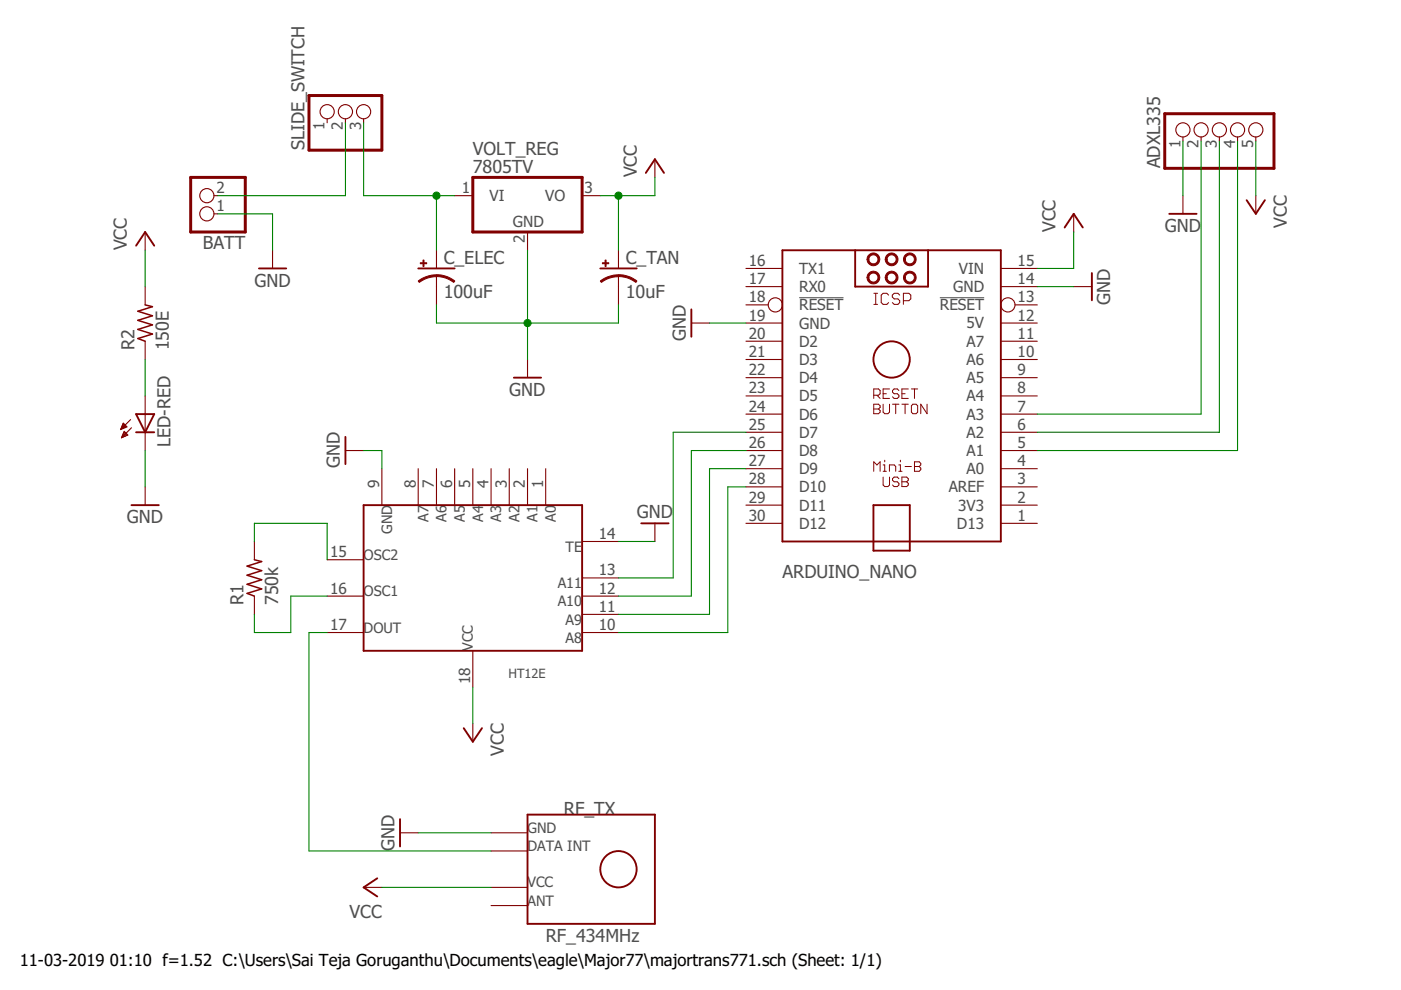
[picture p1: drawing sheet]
<svg xmlns="http://www.w3.org/2000/svg" width="297mm" height="210mm" viewBox="0 0 297 210" stroke-linecap="round" stroke-linejoin="round" font-family="sans-serif">
<path d="M169.4 63.1h9.4M199.3 63.1h9.4" fill="none" stroke="#505050" stroke-width=".21"/>
<g fill="none" stroke="#800000" stroke-width=".4">
<path d="M136.9 36.7l2-2.9 1.9 2.9M28.9 52.1l1.9-2.9 1.9 2.9M54.9 56.9h5.8M88.7 56.9h7.7M127.3 56.9h7.7M165.9 53.1h46.3v61.7h-46.3zM181.3 53.1v7.7h15.5v-7.7M225.7 48.2l1.9-2.9 2 2.9M231.5 57.9v5.8M247.9 45.3h5.8M264.3 42.4l2 2.9 1.9-2.9M146.6 65.6v5.8"/>
<path d="M28.9 87.8h3.8l-1.9 3.9zM28.9 91.7h3.8M73.2 92.6v5.8M108.9 80.1h5.8M27.9 107.1h5.8M77.1 107.1h46.3v30.9h-46.3zM136 111h5.8M185.2 107.1h7.7v9.7h-7.7zM98.3 154.4l1.9 2.9 2-2.9M84.8 173.7v5.8M111.8 172.7h27.1v23.2h-27.1zM80 186.2l-2.9 2 2.9 1.9"/>
<circle cx="189" cy="76.2" r="3.9"/>
<circle cx="131.1" cy="184.3" r="3.9"/>
</g>
<g fill="none" stroke="#800000" stroke-width=".23">
<path d="M69.4 25.2v.8M73.2 25.2v.8M77.1 25.2v.8M138.9 33.8v3.8M250.8 29v.9M254.7 29v.9M258.5 29v.9M262.4 29v.9M266.3 29v.9M30.8 49.2v3.9M45.4 45.3h.8M45.4 41.5h.8"/>
<path d="M57.8 53.1v3.8M92.5 53.1v3.8M92.5 58.5v6.1M96.4 41.5h3.8M111.8 49.2v3.9M123.4 41.5h3.9M131.1 53.1v3.8M131.1 58.5v6.1M158.2 56.9h7.7M212.2 56.9h7.7M227.6 45.3v3.9M250.8 41.5v3.8"/>
<path d="M266.3 41.5v3.8M30.8 60.8v3.8M30.8 72.3v3.9M111.8 76.2v3.9M146.6 68.5h3.8M158.2 60.8h7.7M158.2 64.6h4.7M158.2 68.5h7.7M158.2 72.3h7.7M158.2 76.2h7.7M212.2 60.8h7.7M212.2 68.5h7.7"/>
<path d="M212.2 72.3h7.7M212.2 76.2h7.7M215.2 64.6h4.7M227.6 60.8h3.9M25.6 91.1h.1M25.7 90.8h.4M25.7 90.7h.9M25.8 90.4h1.1M25.8 92.6h.3M25.9 90.3h.8M25.9 92.5h.7M26 90h.5"/>
<path d="M26 92.2h1.1M26.1 89.9h.2M26.1 92.1h.8M26.1 89.7l.8 .8-1.3 .6zM26.2 91.8h.5M26.2 91.7h.3M27.1 92.2l-.8-.7-.5 1.3M27.1 92.2l-1.3 .6M27.7 89l-2.1 2.1M27.9 90.7l-2.1 2.1M30.8 83.9v11.6M73.2 95.5h3.9"/>
<path d="M81 99.4v7.7M88.7 99.4v7.7M92.5 99.4v7.7M96.4 99.4v7.7M100.2 99.4v7.7M104.1 99.4v7.7M108 99.4v7.7M111.8 99.4v7.7M115.7 99.4v7.7M158.2 80.1h7.7M158.2 83.9h7.7M158.2 87.8h7.7"/>
<path d="M158.2 91.7h7.7M158.2 95.5h7.7M158.2 99.4h7.7M212.2 80.1h7.7M212.2 83.9h7.7M212.2 87.8h7.7M212.2 91.7h7.7M212.2 95.5h7.7M212.2 99.4h7.7M30.8 103.2v3.9M53.9 114.8v3.9M69.4 118.7h7.7"/>
<path d="M123.4 114.8h7.7M138.9 111v3.8M158.2 103.2h7.7M158.2 107.1h7.7M158.2 111h7.7M212.2 103.2h7.7M212.2 107.1h7.7M212.2 111h7.7M53.9 126.4v3.9M69.4 134.1h7.7M69.4 126.4h7.7M100.2 138v7.7"/>
<path d="M123.4 134.1h7.7M123.4 130.3h7.7M123.4 126.4h7.7M123.4 122.5h7.7M100.2 153.4v3.9M84.8 176.6h3.9M104.1 176.6h7.7M77.1 188.2h3.9M104.1 188.2h7.7M104.1 180.4h7.7M104.1 192h7.7"/>
<circle cx="69.4" cy="23.7" r="1.5"/>
<circle cx="73.2" cy="23.7" r="1.5"/>
<circle cx="77.1" cy="23.7" r="1.5"/>
<circle cx="250.8" cy="27.5" r="1.5"/>
<circle cx="254.7" cy="27.5" r="1.5"/>
<circle cx="258.5" cy="27.5" r="1.5"/>
<circle cx="262.4" cy="27.5" r="1.5"/>
<circle cx="266.3" cy="27.5" r="1.5"/>
<circle cx="43.9" cy="41.5" r="1.5"/>
<circle cx="43.9" cy="45.3" r="1.5"/>
<circle cx="164.4" cy="64.6" r="1.5"/>
<circle cx="213.7" cy="64.6" r="1.5"/>
</g>
<g fill="none" stroke="#800000" stroke-width=".21">
<path d="M185.3 64.5h.8M185.3 62.2h.8M185.7 62.2v2.3M188.4 62.6l-.4-.4h-.8l-.4 .4v1.6l.4 .3h.8l.4-.3M190.8 62.6l-.4-.4h-.8l-.4 .4v.4l.4 .4h.8l.4 .4v.4l-.4 .3h-.8l-.4-.3M191.5 63.8h1.2l.4-.4v-.8l-.4-.4h-1.2v2.3M185.3 83.8h1l.3-.3v-.7l-.3-.3h-1v2M185.3 85.7h1l.3 .3v.4l-.3 .3 .3 .4v.3l-.3 .3h-1zM185.3 99.9v-2l.6 .7 .7-.7v2M185.3 86.7h1M185.9 83.8l.7 .7M187.2 98.6h.4v1.3"/>
<path d="M187.2 99.9h.7M187.2 85.7v1.7l.4 .3h.7l.3-.3v-1.7M187.2 83.5h.7M187.6 97.6v.3M188.6 99.9v-1.3h1l.3 .3v1M188.6 82.5h-1.4v2h1.4M189.2 85.7h1.4M189.9 85.7v2M190.6 98.6h.3v1.3M190.6 99.9h.6M190.6 82.8l-.4-.3h-.6l-.4 .3v.3l.4 .4h.6l.4 .3v.3l-.4 .4h-.6l-.4-.4M190.9 97.6v.3"/>
<path d="M191.2 83.5h.7M191.2 85.7h1.4M191.9 98.9h1.3M191.9 85.7v2M192.6 82.5h-1.4v2h1.4M193.2 82.5h1.4M193.5 85.7h.7l.4 .3v1.4l-.4 .3h-.7l-.3-.3v-1.4zM193.9 97.9h1l.3 .3v.4l-.3 .3 .3 .4v.3l-.3 .3h-1zM193.9 98.9h1M193.9 82.5v2M196.6 85.7v2l-1.4-2v2M187.2 101.2v1.6l.4 .4h.7l.3-.4v-1.6"/>
<path d="M190.6 101.5l-.4-.3h-.6l-.4 .3v.3l.4 .4h.6l.4 .3v.3l-.4 .4h-.6l-.4-.4M191.2 101.2h1l.4 .3v.3l-.4 .4 .4 .3v.3l-.4 .4h-1zM191.2 102.2h1"/>
</g>
<g fill="#800000" stroke="#800000" stroke-width=".21">
<path d="M184.2 57.9a1.35 1.35 0 0 1 2.1 .3 1.35 1.35 0 0 1-.8 2 1.35 1.35 0 0 1-1.7-1.4h.4a.97 .97 0 0 1 1.4-.9 .97 .97 0 0 1 .2 1.6 .97 .97 0 0 1-1.5-.4l-.1-.3h-.4l.2-.6z" fill-rule="evenodd"/>
<path d="M188.1 54a1.35 1.35 0 0 1 2.1 .3 1.35 1.35 0 0 1-.8 2 1.35 1.35 0 0 1-1.7-1.3h.4a.97 .97 0 0 1 1.3-.9 .97 .97 0 0 1 .3 1.6 .97 .97 0 0 1-1.6-.5v-.2h-.4z" fill-rule="evenodd"/>
<path d="M191.9 54a1.35 1.35 0 0 1 2.2 .3 1.35 1.35 0 0 1-.8 2 1.35 1.35 0 0 1-1.7-1.3h.3a.98 .98 0 0 1 1.5-.8 .98 .98 0 0 1 .1 1.6 .98 .98 0 0 1-1.5-.6l-.1-.2h-.3z" fill-rule="evenodd"/>
<path d="M184.2 54a1.34 1.34 0 0 1 2.1 .3 1.34 1.34 0 0 1-.8 2 1.34 1.34 0 0 1-1.7-1.3h.4a.97 .97 0 0 1 1.4-.9 .97 .97 0 0 1 .2 1.6 .97 .97 0 0 1-1.5-.5l-.1-.2h-.4l.2-.7z" fill-rule="evenodd"/>
<path d="M191.9 57.9a1.35 1.35 0 0 1 2.2 .2 1.35 1.35 0 0 1-.8 2 1.35 1.35 0 0 1-1.7-1.3h.3a.98 .98 0 0 1 1.5-.8 .98 .98 0 0 1 .1 1.7 .98 .98 0 0 1-1.5-.6l-.1-.3h-.3z" fill-rule="evenodd"/>
<path d="M188.1 57.9a1.36 1.36 0 0 1 2.1 .3 1.36 1.36 0 0 1-.8 2 1.36 1.36 0 0 1-1.7-1.4h.4a.97 .97 0 0 1 1.3-.9 .97 .97 0 0 1 .3 1.6 .97 .97 0 0 1-1.6-.4v-.3h-.4z" fill-rule="evenodd"/>
<path d="M92.5 58.3h1.1a6.1 6.1 0 0 1 2.8 1.3l-.2 .3-1.7-1-2-.3z" fill-rule="evenodd"/>
<path d="M88.7 59.6l1.5-.9 1.3-.4h1v.4l-1.9 .3-1.7 .9z" fill-rule="evenodd"/>
<path d="M131.1 58.3h1.1a6.1 6.1 0 0 1 2.8 1.3l-.2 .3-1.7-1-2-.3z" fill-rule="evenodd"/>
<path d="M127.3 59.6l1.5-.9 1.3-.4h1v.4l-1.9 .3-1.7 .9z" fill-rule="evenodd"/>
</g>
<path d="M40.4 37.6h11.6v11.6h-11.6zM65.5 20.3h15.5v11.5h-15.5zM100.2 37.6h23.2v11.6h-23.2zM247 24.1h23.1v11.6h-23.1z" fill="none" stroke="#800000" stroke-width=".63"/>
<path d="M30.8 64.6l1.5 .4-3.1 1 3.1 1-3.1 .9 3.1 1-3.1 .9 3.1 1-3.1 1 1.6 .5M53.9 118.7l1.6 .4-3.1 .9 3.1 1-3.1 1 3.1 .9-3.1 1 3.1 1-3.1 .9 1.5 .6" fill="none" stroke="#800000" stroke-width=".32"/>
<g fill="#800000" stroke="#800000" stroke-width=".21">
<path d="M89.1 55.7h1.4v.2h-1.4z"/>
<path d="M89.7 55.1h.2v1.4h-.2z"/>
<path d="M127.7 55.7h1.4v.2h-1.4z"/>
<path d="M128.3 55.1h.2v1.4h-.2z"/>
</g>
<g fill="none" stroke="#008000" stroke-width=".23">
<path d="M73.2 26v15.5h-27M77.1 26v15.5h19.3M138.9 37.6v3.9h-11.6M250.8 29.9v11.6M254.7 29.9v57.9h-34.8M258.5 29.9v61.8h-38.6M262.4 29.9v65.6h-42.5M266.3 29.9v11.6M30.8 53.1v7.7M46.2 45.3h11.6v7.8M92.5 41.5v11.6M111.8 53.1v23.1"/>
<path d="M131.1 41.5v11.6M227.6 49.2v7.7h-7.7M30.8 76.2v7.7M92.5 64.6v3.9h38.6v-3.9M150.4 68.5h7.8M219.9 60.8h7.7M30.8 95.5v7.7M77.1 95.5h3.9v3.9M158.2 95.5h-11.6v30.9h-15.5M158.2 91.7h-15.5v30.8h-11.6M158.2 99.4h-7.8v30.9h-19.3M53.9 114.8v-3.8h15.5v7.7"/>
<path d="M131.1 114.8h7.8M158.2 103.2h-3.9v30.9h-23.2M69.4 134.1h-3.9v46.3h38.6M69.4 126.4h-7.7v7.7h-7.8v-3.8M100.2 145.7v7.7M88.7 176.6h15.4M81 188.2h23.1"/>
</g>
<g fill="#008000" stroke="#008000" stroke-width=".21">
<circle cx="111.8" cy="68.5" r=".76"/>
<circle cx="131.1" cy="41.5" r=".76"/>
<circle cx="92.5" cy="41.5" r=".76"/>
</g>
<g font-size="3.8" fill="#505050">
<text x="64.5" y="31.8" transform="rotate(-90 64.5 31.8)">SLIDE_SWITCH</text>
<text x="100.3" y="32.8">VOLT_REG</text>
<text x="246" y="35.7" transform="rotate(-90 246 35.7)">ADXL335</text>
<text x="100.3" y="36.7">7805TV</text>
<text x="135" y="37.6" transform="rotate(-90 135 37.6)">VCC</text>
<text x="26.9" y="53.1" transform="rotate(-90 26.9 53.1)">VCC</text>
<text x="43" y="52.9">BATT</text>
<text x="223.8" y="49.2" transform="rotate(-90 223.8 49.2)">VCC</text>
<text x="246.9" y="49.2">GND</text>
<text x="272.8" y="48.3" transform="rotate(-90 272.8 48.3)">VCC</text>
<text x="94.1" y="56">C_ELEC</text>
<text x="132.7" y="56">C_TAN</text>
<text x="53.9" y="60.8">GND</text>
<text x="94.1" y="63.3">100uF</text>
<text x="132.7" y="63.3">10uF</text>
<text x="235.4" y="64.6" transform="rotate(-90 235.4 64.6)">GND</text>
<text x="28.5" y="74.3" transform="rotate(-90 28.5 74.3)">R2</text>
<text x="35.8" y="74.3" transform="rotate(-90 35.8 74.3)">150E</text>
<text x="145.4" y="72.3" transform="rotate(-90 145.4 72.3)">GND</text>
<text x="108" y="83.9">GND</text>
<text x="36.2" y="94.7" transform="rotate(-90 36.2 94.7)">LED-RED</text>
<text x="72.1" y="99.3" transform="rotate(-90 72.1 99.3)">GND</text>
<text x="26.9" y="111">GND</text>
<text x="135.1" y="109.8">GND</text>
<text x="165.9" y="122.5">ARDUINO_NANO</text>
<text x="51.7" y="128.3" transform="rotate(-90 51.7 128.3)">R1</text>
<text x="59" y="128.3" transform="rotate(-90 59 128.3)">750k</text>
<text x="106.8" y="160.3" transform="rotate(-90 106.8 160.3)">VCC</text>
<text x="119.6" y="172.7">RF_TX</text>
<text x="83.7" y="180.4" transform="rotate(-90 83.7 180.4)">GND</text>
<text x="74.1" y="194.7">VCC</text>
<text x="115.7" y="199.7">RF_434MHz</text>
</g>
<g font-size="3.5">
<text x="4.2" y="204.7">11-03-2019</text>
<text x="23.3" y="204.7">01:10 f=1.52 C:\Users\Sai Teja Goruganthu\Documents\eagle\Major77\majortrans771.sch (Sheet: 1/1)</text>
</g>
<g font-size="3.3" fill="#505050">
<text x="68.8" y="27.5" transform="rotate(-90 68.8 27.5)">1</text>
<text x="72.7" y="27.5" transform="rotate(-90 72.7 27.5)">2</text>
<text x="76.6" y="27.5" transform="rotate(-90 76.6 27.5)">3</text>
<text x="250.3" y="31.4" transform="rotate(-90 250.3 31.4)">1</text>
<text x="254.1" y="31.4" transform="rotate(-90 254.1 31.4)">2</text>
<text x="258" y="31.4" transform="rotate(-90 258 31.4)">3</text>
<text x="261.8" y="31.4" transform="rotate(-90 261.8 31.4)">4</text>
<text x="265.7" y="31.4" transform="rotate(-90 265.7 31.4)">5</text>
<text x="45.9" y="40.9">2</text>
<text x="97.9" y="40.9">1</text>
<text x="124" y="40.9">3</text>
<text x="45.9" y="44.8">1</text>
<text x="103.8" y="42.6">VI</text>
<text x="115.6" y="42.6">VO</text>
<text x="108.7" y="48">GND</text>
<text x="111.3" y="51.5" transform="rotate(-90 111.3 51.5)">2</text>
<text x="158.8" y="56.4">16</text>
<text x="169.4" y="58.1">TX1</text>
<text x="203.3" y="58.1">VIN</text>
<text x="215.8" y="56.4">15</text>
<text x="158.8" y="60.2">17</text>
<text x="158.8" y="64.1">18</text>
<text x="169.4" y="61.9">RX0</text>
<text x="169.4" y="65.8">RESET</text>
<text x="199.3" y="65.8">RESET</text>
<text x="202.1" y="61.9">GND</text>
<text x="215.8" y="64.1">13</text>
<text x="215.8" y="60.2">14</text>
<text x="158.8" y="68">19</text>
<text x="158.8" y="71.8">20</text>
<text x="169.4" y="69.7">GND</text>
<text x="204.9" y="69.6">5V</text>
<text x="215.8" y="71.8">11</text>
<text x="215.8" y="68">12</text>
<text x="158.8" y="75.7">21</text>
<text x="169.4" y="73.5">D2</text>
<text x="169.4" y="77.4">D3</text>
<text x="204.9" y="77.4">A6</text>
<text x="204.9" y="73.5">A7</text>
<text x="215.8" y="75.7">10</text>
<text x="158.8" y="79.5">22</text>
<text x="158.8" y="83.4">23</text>
<text x="169.4" y="81.2">D4</text>
<text x="204.9" y="81.2">A5</text>
<text x="215.8" y="83.4">8</text>
<text x="215.8" y="79.5">9</text>
<text x="158.8" y="87.3">24</text>
<text x="169.4" y="85.1">D5</text>
<text x="169.4" y="89">D6</text>
<text x="204.9" y="88.9">A3</text>
<text x="204.9" y="85.1">A4</text>
<text x="215.8" y="87.3">7</text>
<text x="158.8" y="91.1">25</text>
<text x="158.8" y="95">26</text>
<text x="169.4" y="92.8">D7</text>
<text x="204.9" y="92.8">A2</text>
<text x="215.8" y="95">5</text>
<text x="215.8" y="91.1">6</text>
<text x="158.8" y="98.8">27</text>
<text x="169.4" y="96.7">D8</text>
<text x="169.4" y="100.5">D9</text>
<text x="204.9" y="100.5">A0</text>
<text x="204.9" y="96.7">A1</text>
<text x="215.8" y="98.8">4</text>
<text x="80.4" y="103.5" transform="rotate(-90 80.4 103.5)">9</text>
<text x="88.1" y="103.5" transform="rotate(-90 88.1 103.5)">8</text>
<text x="92" y="103.5" transform="rotate(-90 92 103.5)">7</text>
<text x="95.9" y="103.5" transform="rotate(-90 95.9 103.5)">6</text>
<text x="99.7" y="103.5" transform="rotate(-90 99.7 103.5)">5</text>
<text x="103.6" y="103.5" transform="rotate(-90 103.6 103.5)">4</text>
<text x="107.4" y="103.5" transform="rotate(-90 107.4 103.5)">3</text>
<text x="111.3" y="103.5" transform="rotate(-90 111.3 103.5)">2</text>
<text x="115.2" y="103.5" transform="rotate(-90 115.2 103.5)">1</text>
<text x="158.8" y="102.7">28</text>
<text x="158.8" y="106.6">29</text>
<text x="169.4" y="104.4">D10</text>
<text x="201.2" y="104.4">AREF</text>
<text x="215.8" y="106.6">2</text>
<text x="215.8" y="102.7">3</text>
<text x="158.8" y="110.4">30</text>
<text x="169.4" y="108.3">D11</text>
<text x="169.4" y="112.1">D12</text>
<text x="202.9" y="112.1">D13</text>
<text x="203.1" y="108.2">3V3</text>
<text x="215.8" y="110.4">1</text>
<text x="70" y="118.1">15</text>
<text x="127" y="114.3">14</text>
<text x="70" y="125.9">16</text>
<text x="127" y="125.9">12</text>
<text x="127" y="122">13</text>
<text x="127" y="129.7">11</text>
<text x="70" y="133.6">17</text>
<text x="127" y="133.6">10</text>
<text x="99.7" y="145.1" transform="rotate(-90 99.7 145.1)">18</text>
</g>
<g font-size="3" fill="#505050">
<text x="83.1" y="113.2" transform="rotate(-90 83.1 113.2)">GND</text>
<text x="90.8" y="110.6" transform="rotate(-90 90.8 110.6)">A7</text>
<text x="94.7" y="110.6" transform="rotate(-90 94.7 110.6)">A6</text>
<text x="98.6" y="110.6" transform="rotate(-90 98.6 110.6)">A5</text>
<text x="102.4" y="110.6" transform="rotate(-90 102.4 110.6)">A4</text>
<text x="106.3" y="110.6" transform="rotate(-90 106.3 110.6)">A3</text>
<text x="110.1" y="110.6" transform="rotate(-90 110.1 110.6)">A2</text>
<text x="114" y="110.6" transform="rotate(-90 114 110.6)">A1</text>
<text x="117.9" y="110.6" transform="rotate(-90 117.9 110.6)">A0</text>
<text x="77.1" y="118.7">OSC2</text>
<text x="119.9" y="117">TE</text>
<text x="118.3" y="124.7">A11</text>
<text x="77.1" y="126.4">OSC1</text>
<text x="118.3" y="128.6">A10</text>
<text x="77.1" y="134.1">DOUT</text>
<text x="100.3" y="138" transform="rotate(-90 100.3 138)">VCC</text>
<text x="119.9" y="136.3">A8</text>
<text x="119.9" y="132.4">A9</text>
<text x="111.8" y="176.6">GND</text>
<text x="111.8" y="180.4">DATA INT</text>
<text x="111.8" y="188.2">VCC</text>
<text x="111.8" y="192">ANT</text>
</g>
<text font-size="2.7" fill="#505050" x="107.8" y="143.8">HT12E</text>
</svg>
